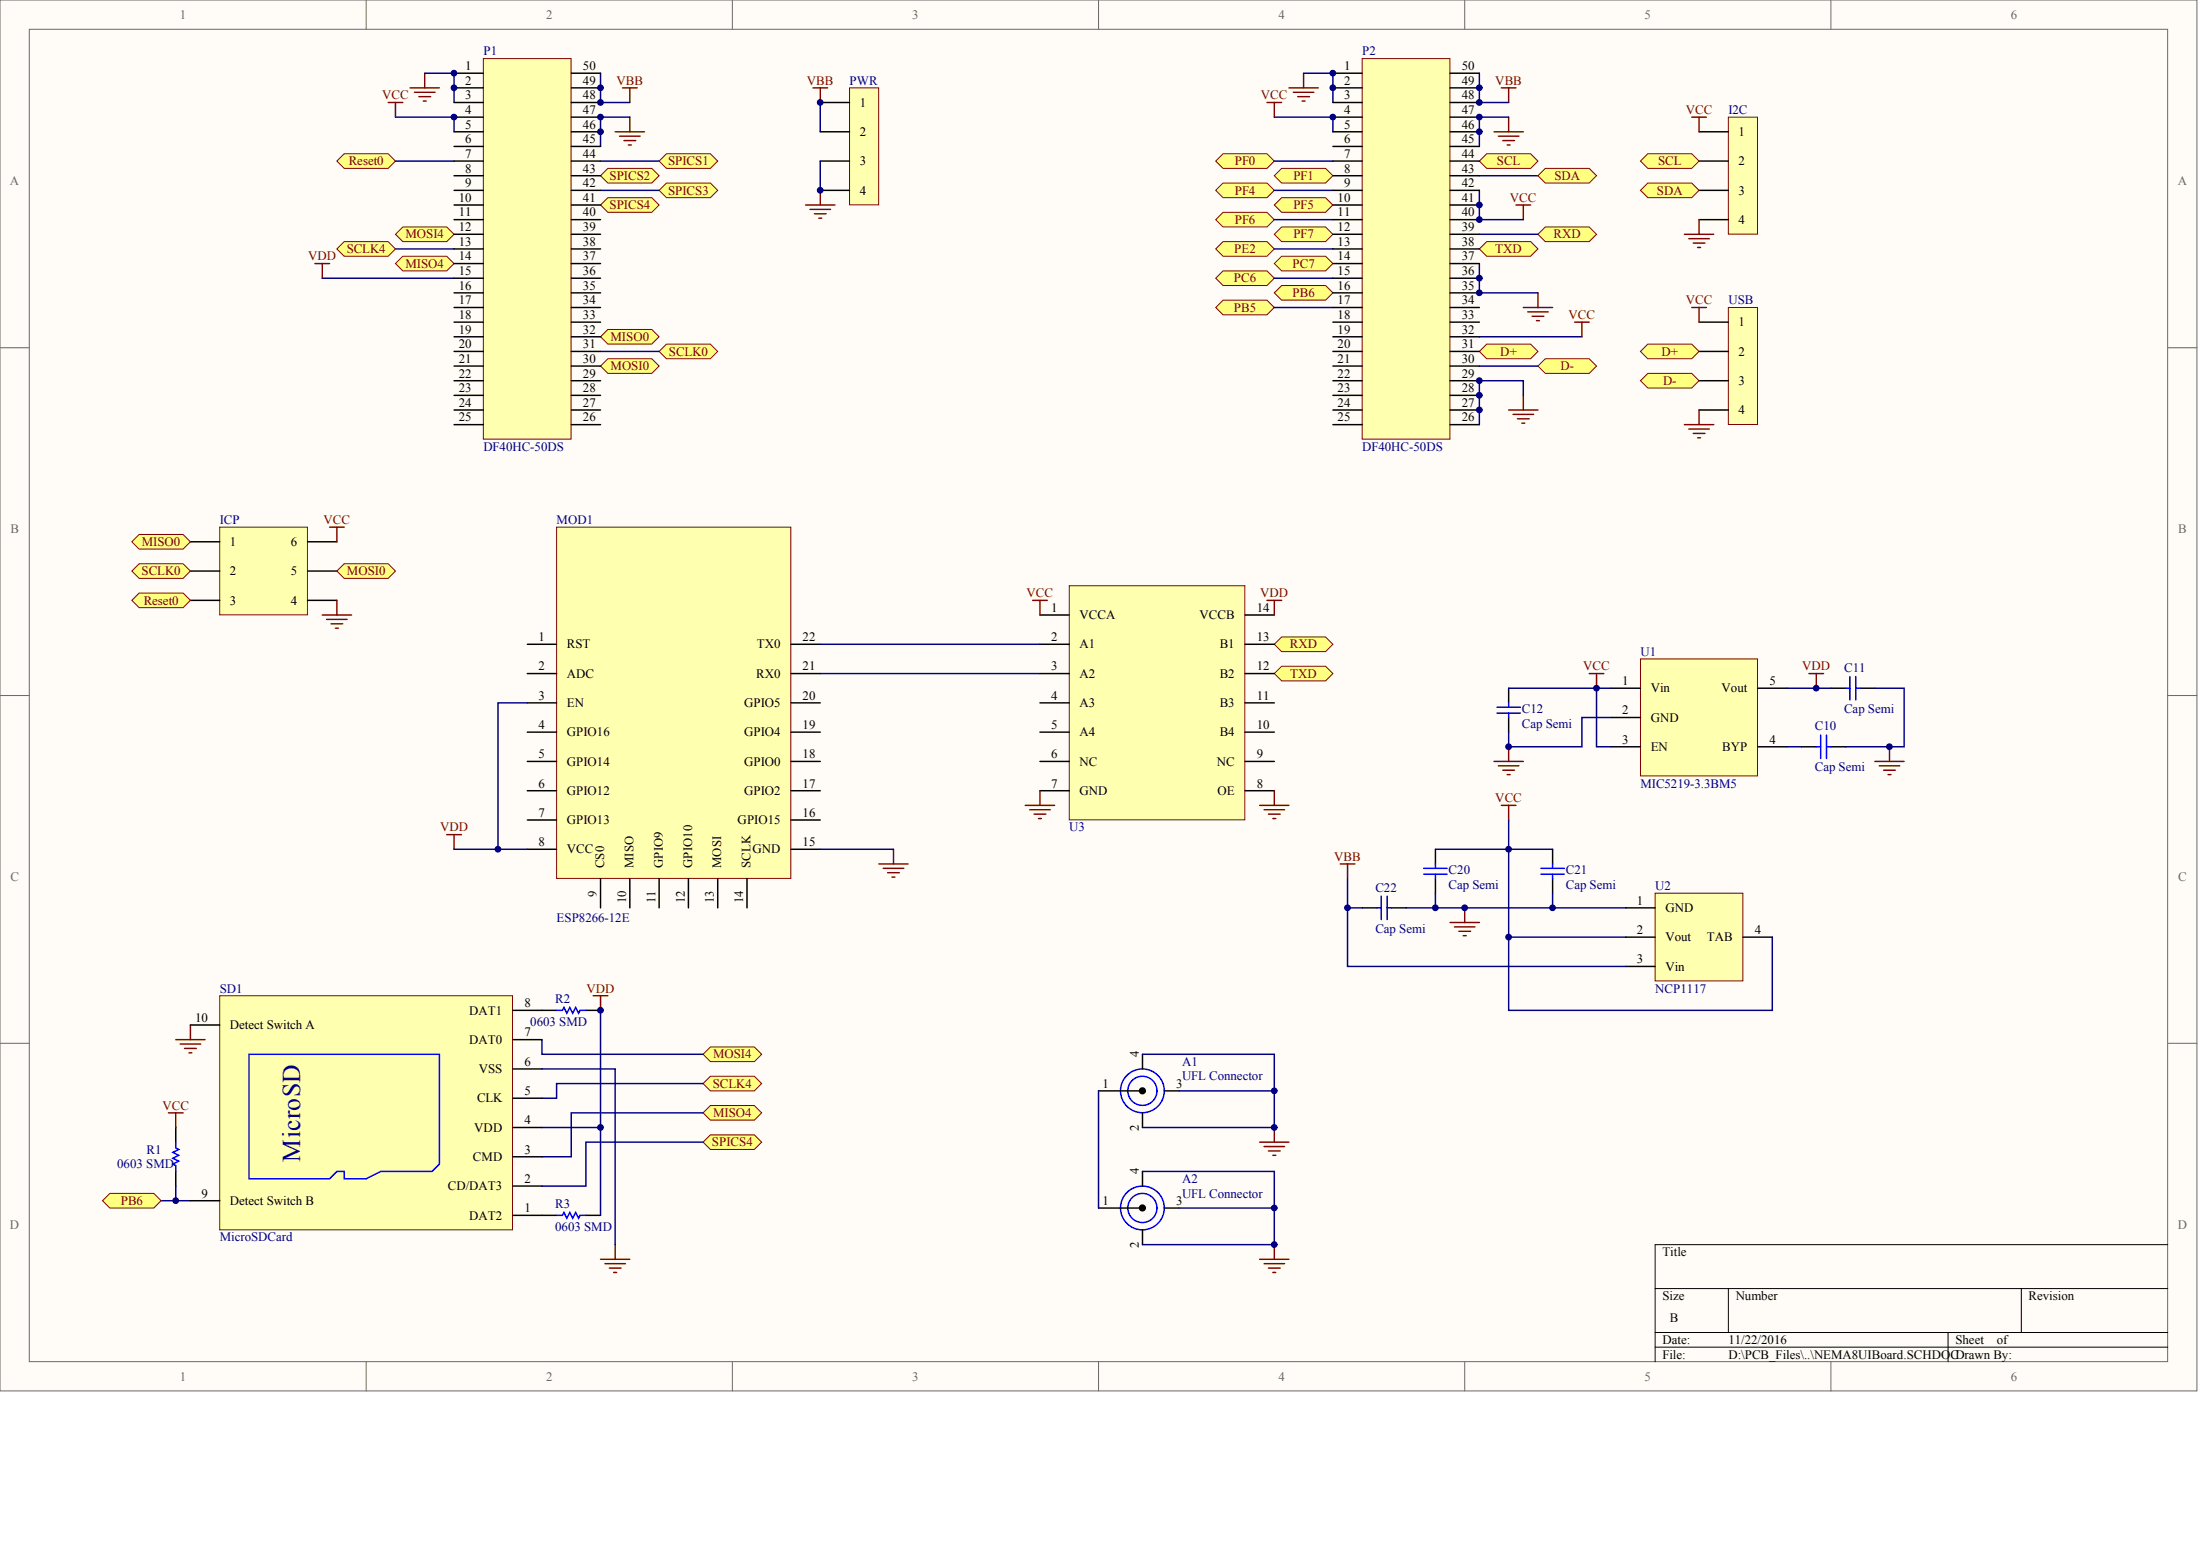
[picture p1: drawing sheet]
<svg xmlns="http://www.w3.org/2000/svg" width="840mm" height="594mm" viewBox="0 0 840 594" stroke-linecap="round" stroke-linejoin="round" font-family="sans-serif">
<g fill="#fffcf8" stroke="#696969" stroke-width=".38">
<path d="M0 0h838.4v530.7h-838.4z"/>
<path d="M11.2 11.2h816.1v508.3h-816.1z"/>
</g>
<g fill="none" stroke="#696969" stroke-width=".38">
<path d="M139.7 0v11.2M279.5 0v11.2M419.2 0v11.2M559 0v11.2M698.7 0v11.2M0 132.7h11.2M827.3 132.7h11.2M0 265.4h11.2M827.3 265.4h11.2M0 398.1h11.2M827.3 398.1h11.2M139.7 519.6v11.2"/>
<path d="M279.5 519.6v11.2M419.2 519.6v11.2M559 519.6v11.2M698.7 519.6v11.2"/>
</g>
<path d="M827.3 474.9h-195.6v44.7M631.7 491.7h195.6M659.6 491.7v16.7M771.4 491.7v16.7M631.7 508.4h195.6M631.7 514h195.6M743.5 508.4v11.2" fill="none" stroke="#000" stroke-width=".38"/>
<path d="M212.4 201.1h89.4v134.1h-89.4z" fill="#ffffb0" stroke="#800000" stroke-width=".38"/>
<g fill="none" stroke="#000" stroke-width=".56">
<path d="M201.2 245.8h11.2M201.2 257h11.2M301.9 245.8h11.1M301.9 257h11.1M201.2 268.2h11.2M201.2 279.4h11.2M301.9 268.2h11.1M301.9 279.4h11.1M201.2 290.5h11.2M301.9 290.5h11.1M201.2 301.7h11.2M201.2 312.9h11.2"/>
<path d="M301.9 301.7h11.1M301.9 312.9h11.1M201.2 324h11.2M229.2 335.2v11.2M240.4 335.2v11.2M251.5 335.2v11.2M262.7 335.2v11.2M273.9 335.2v11.2M285.1 335.2v11.2M301.9 324h11.1"/>
</g>
<path d="M626.1 251.4h44.6v44.7h-44.6z" fill="#ffffb0" stroke="#800000" stroke-width=".38"/>
<g fill="none" stroke="#000" stroke-width=".56">
<path d="M575.8 262.6v5.6M575.8 273.8v5.6M614.9 262.6h11.2M614.9 273.8h11.2M670.8 262.6h11.2M698.7 262.6h5.6M709.9 262.6h5.6M614.9 284.9h11.2M670.8 284.9h11.2M687.6 284.9h5.6M698.7 284.9h5.6M206.8 385.5h5.6"/>
<path d="M223.6 385.5h5.6M67.1 430.2v5.6M67.1 447v5.6M206.8 463.7h5.6M223.6 463.7h5.6"/>
</g>
<g fill="none" stroke="#800000" stroke-width=".56">
<path d="M690.4 257h5.6M693.2 257v5.6M570.2 290.5h11.2M571.9 292.2h7.8M573.5 293.9h4.5M575.2 295.6h1.1M575.8 284.9v5.6M715.5 290.5h11.2M717.2 292.2h7.8M718.9 293.9h4.4M720.5 295.6h1.2M721.1 284.9v5.6"/>
<path d="M226.4 379.9h5.6M229.2 379.9v5.6M67.1 396.7h11.2M68.8 398.4h7.8M72.7 391.1v5.6M70.4 400h4.5M72.1 401.7h1.1M64.3 424.6h5.6M67.1 424.6v5.6M234.8 474.9v5.6M229.2 480.5h11.2M230.9 482.2h7.8"/>
<path d="M232.5 483.8h4.5M234.2 485.5h1.1"/>
</g>
<g fill="none" stroke="#00f" stroke-width=".56">
<path d="M706 258.1v9M708.2 258.1v9M571.3 269.9h8.9M571.3 272.1h8.9M575.8 268.2v1.7M575.8 272.1v1.7M704.3 262.6h1.7M708.2 262.6h1.7M693.2 284.9h1.6M694.8 280.5v8.9M697.1 280.5v8.9M697.1 284.9h1.6"/>
<path d="M212.4 385.5h2.3l.5-1.1 1.1 2.2 1.1-2.2 1.2 2.2 1.1-2.2 1.1 2.2 .6-1.1h2.2M67.1 435.8v2.2l1.1 .6-2.2 1.1 2.2 1.1-2.2 1.1 2.2 1.2-2.2 1.1 1.1 .5v2.3M212.4 463.7h2.3l.5-1.1 1.1 2.2 1.1-2.2 1.2 2.2 1.1-2.2 1.1 2.2 .6-1.1h2.2"/>
</g>
<g fill="none" stroke="#000080" stroke-width=".56">
<path d="M575.8 262.6h39.1M609.3 262.6v22.3h5.6M614.9 273.8h-11.2v11.1h-27.9v-5.5M682 262.6h16.7M715.5 262.6h11.2v22.3h-22.4M682 284.9h5.6M206.8 396.7v5.6h61.5M229.2 385.5v44.7M268.3 413.4h-55.9v5.6h-5.6M206.8 430.2h22.4v33.5M268.3 424.6h-50.3v16.8h-11.2M268.3 435.8h-44.7v16.8h-16.8"/>
<path d="M61.5 458.1h5.6M67.1 452.6v5.5h5.6"/>
</g>
<g fill="#ffff80" stroke="#800000" stroke-width=".38">
<path d="M268.3 402.3l2.8-2.8h16.8l2.8 2.8-2.8 2.8h-16.8z" fill-rule="evenodd"/>
<path d="M268.3 413.4l2.8-2.8h16.8l2.8 2.8-2.8 2.8h-16.8z" fill-rule="evenodd"/>
<path d="M268.3 424.6l2.8-2.8h16.8l2.8 2.8-2.8 2.8h-16.8z" fill-rule="evenodd"/>
</g>
<path d="M206.8 407.9h28v67" fill="none" stroke="#000080" stroke-width=".56"/>
<path d="M83.8 379.9h111.8v89.4h-111.8z" fill="#ffffb0" stroke="#800000" stroke-width=".38"/>
<g fill="none" stroke="#00f" stroke-width=".56">
<path d="M95 402.3h72.7v41.9l-2.8 2.8h-19.6l-5.6 2.8h-8.3v-2.8h-2.8l-2.8 2.8h-30.8z"/>
<circle cx="436" cy="416.2" r="5.6"/>
<circle cx="436" cy="416.2" r="8.4"/>
<circle cx="436" cy="460.9" r="5.6"/>
<circle cx="436" cy="460.9" r="8.4"/>
</g>
<g fill="none" stroke="#000" stroke-width=".56">
<path d="M72.7 391.1h11.1M195.6 396.7h11.2M195.6 385.5h11.2M195.6 419h11.2M195.6 407.9h11.2M419.2 416.2h16.8M436 402.3v5.6M444.4 416.2h5.6M195.6 430.2h11.2M436 424.6v5.6M72.7 458.1h11.1M195.6 452.6h11.2"/>
<path d="M195.6 441.4h11.2M436 447v5.6M195.6 463.7h11.2M419.2 460.9h16.8M436 469.3v5.6M444.4 460.9h5.6"/>
</g>
<path d="M606.5 257h5.6M609.3 257v5.6" fill="none" stroke="#800000" stroke-width=".56"/>
<g fill="#000" stroke="#000" stroke-width=".56">
<circle cx="436" cy="416.2" r="1.09"/>
<circle cx="436" cy="460.9" r="1.09"/>
</g>
<path d="M631.7 340.8h33.4v33.5h-33.4z" fill="#ffffb0" stroke="#800000" stroke-width=".38"/>
<path d="M547.8 324v5.6M547.8 335.2v5.6M592.5 324v5.6M592.5 335.2v5.6M519.9 346.4h5.6M531 346.4h5.6M620.5 346.4h11.2M620.5 357.6h11.2M665.2 357.6h11.2M620.5 368.7h11.2" fill="none" stroke="#000" stroke-width=".56"/>
<g fill="none" stroke="#800000" stroke-width=".56">
<path d="M148.1 39.1h5.6M150.9 39.1v5.6M156.5 33.5h11.2M158.2 35.2h7.8M159.9 36.9h4.4M161.5 38.6h1.2M162.1 27.9v5.6M573 307.3h5.6M575.8 307.3v5.6M511.5 329.6h5.6M514.3 329.6v5.6M553.4 352h11.2"/>
<path d="M555.1 353.7h7.8M556.8 355.3h4.4M558.4 357h1.2M559 346.4v5.6M480.7 435.8h11.2M482.4 437.5h7.8M484.1 439.1h4.5M486.3 430.2v5.6M485.8 440.8h1.1M486.3 474.9v5.6M480.7 480.5h11.2M482.4 482.2h7.8"/>
<path d="M484.1 483.8h4.5M485.8 485.5h1.1"/>
</g>
<g fill="none" stroke="#000080" stroke-width=".56">
<path d="M162.1 27.9h11.2v11.2M150.9 44.7h22.4v5.6M575.8 312.9v44.7h44.7M514.3 335.2v33.5h106.2M547.8 324h44.7M514.3 346.4h5.6M536.6 346.4h83.9M547.8 340.8v5.6M575.8 357.6v27.9h100.6v-27.9M592.5 340.8v5.6M419.2 416.2v44.7M436 402.3h50.3v13.9"/>
<path d="M450 416.2h36.3v14h-50.3M436 447h50.3v13.9M450 460.9h36.3v14h-50.3"/>
</g>
<path d="M543.3 331.3h9M543.3 333.5h9M547.8 329.6v1.7M547.8 333.5v1.7M588.1 331.3h8.9M588.1 333.5h8.9M592.5 329.6v1.7M592.5 333.5v1.7M525.5 346.4h1.6M527.1 341.9v9M529.4 341.9v9M529.4 346.4h1.6" fill="none" stroke="#00f" stroke-width=".56"/>
<path d="M128.6 61.5l2.8-2.8h16.7l2.8 2.8-2.8 2.8h-16.7z" fill-rule="evenodd" fill="#ffff80" stroke="#800000" stroke-width=".38"/>
<path d="M150.9 61.5h22.4M150.9 95h22.4" fill="none" stroke="#000080" stroke-width=".56"/>
<g fill="#ffff80" stroke="#800000" stroke-width=".38">
<path d="M150.9 89.4l2.8-2.8h16.8l2.8 2.8-2.8 2.8h-16.8z" fill-rule="evenodd"/>
<path d="M128.6 95l2.8-2.8h16.7l2.8 2.8-2.8 2.8h-16.7z" fill-rule="evenodd"/>
<path d="M150.9 100.6l2.8-2.8h16.8l2.8 2.8-2.8 2.8h-16.8z" fill-rule="evenodd"/>
</g>
<path d="M237.6 33.5h5.6M240.4 33.5v5.6M234.8 50.3h11.2M236.5 52h7.8M238.1 53.6h4.5M239.8 55.3h1.1M240.4 44.7v5.6M120.2 100.6h5.6M123 100.6v5.6" fill="none" stroke="#800000" stroke-width=".56"/>
<path d="M229.2 27.9v11.2h11.2M240.4 44.7h-11.2v11.2M229.2 61.5h22.3M229.2 72.6h22.3M123 106.2h50.3M229.2 134.1h22.3" fill="none" stroke="#000080" stroke-width=".56"/>
<g fill="#ffff80" stroke="#800000" stroke-width=".38">
<path d="M229.2 139.7l2.8-2.8h16.8l2.7 2.8-2.7 2.8h-16.8z" fill-rule="evenodd"/>
<path d="M229.2 128.5l2.8-2.8h16.8l2.7 2.8-2.7 2.8h-16.8z" fill-rule="evenodd"/>
<path d="M251.5 134.1l2.8-2.8h16.8l2.8 2.8-2.8 2.8h-16.8z" fill-rule="evenodd"/>
<path d="M251.5 61.5l2.8-2.8h16.8l2.8 2.8-2.8 2.8h-16.8z" fill-rule="evenodd"/>
<path d="M229.2 67l2.8-2.7h16.8l2.7 2.7-2.7 2.8h-16.8z" fill-rule="evenodd"/>
<path d="M251.5 72.6l2.8-2.8h16.8l2.8 2.8-2.8 2.8h-16.8z" fill-rule="evenodd"/>
<path d="M229.2 78.2l2.8-2.8h16.8l2.7 2.8-2.7 2.8h-16.8z" fill-rule="evenodd"/>
</g>
<path d="M483.5 39.1h5.6M486.3 39.1v5.6M491.9 33.5h11.2M493.6 35.2h7.8M495.3 36.9h4.4M496.9 38.6h1.2M497.5 27.9v5.6" fill="none" stroke="#800000" stroke-width=".56"/>
<path d="M497.5 27.9h11.2v11.2M486.3 44.7h22.4v5.6" fill="none" stroke="#000080" stroke-width=".56"/>
<g fill="#ffff80" stroke="#800000" stroke-width=".38">
<path d="M464 95l2.8-2.8h16.7l2.8 2.8-2.8 2.8h-16.7z" fill-rule="evenodd"/>
<path d="M464 61.5l2.8-2.8h16.7l2.8 2.8-2.8 2.8h-16.7z" fill-rule="evenodd"/>
<path d="M486.3 67l2.8-2.7h16.8l2.8 2.7-2.8 2.8h-16.8z" fill-rule="evenodd"/>
<path d="M464 72.6l2.8-2.8h16.7l2.8 2.8-2.8 2.8h-16.7z" fill-rule="evenodd"/>
<path d="M486.3 78.2l2.8-2.8h16.8l2.8 2.8-2.8 2.8h-16.8z" fill-rule="evenodd"/>
<path d="M464 83.8l2.8-2.8h16.7l2.8 2.8-2.8 2.8h-16.7z" fill-rule="evenodd"/>
<path d="M486.3 89.4l2.8-2.8h16.8l2.8 2.8-2.8 2.8h-16.8z" fill-rule="evenodd"/>
<path d="M486.3 100.6l2.8-2.8h16.8l2.8 2.8-2.8 2.8h-16.8z" fill-rule="evenodd"/>
<path d="M464 106.2l2.8-2.8h16.7l2.8 2.8-2.8 2.7h-16.7z" fill-rule="evenodd"/>
</g>
<path d="M486.3 61.5h22.4M486.3 72.6h22.4M486.3 83.8h22.4M486.3 95h22.4M486.3 106.2h22.4" fill="none" stroke="#000080" stroke-width=".56"/>
<g fill="#ffff80" stroke="#800000" stroke-width=".38">
<path d="M464 117.3l2.8-2.8h16.7l2.8 2.8-2.8 2.8h-16.7z" fill-rule="evenodd"/>
<path d="M486.3 111.7l2.8-2.8h16.8l2.8 2.8-2.8 2.8h-16.8z" fill-rule="evenodd"/>
</g>
<path d="M564.6 27.9v11.2h11.2M575.8 44.7h-11.2v11.2M486.3 117.3h22.4" fill="none" stroke="#000080" stroke-width=".56"/>
<path d="M573 33.5h5.6M575.8 33.5v5.6M570.2 50.3h11.2M571.9 52h7.8M573.5 53.6h4.5M575.2 55.3h1.1M575.8 44.7v5.6M575.8 156.4h11.1M577.4 158.1h7.9M579.1 159.8h4.5M581.4 150.9v5.5M580.8 161.5h1.1" fill="none" stroke="#800000" stroke-width=".56"/>
<g fill="#ffff80" stroke="#800000" stroke-width=".38">
<path d="M564.6 95l2.8-2.8h16.8l2.7 2.8-2.7 2.8h-16.8z" fill-rule="evenodd"/>
<path d="M586.9 89.4l2.8-2.8h16.8l2.8 2.8-2.8 2.8h-16.8z" fill-rule="evenodd"/>
</g>
<path d="M564.6 67h22.3" fill="none" stroke="#000080" stroke-width=".56"/>
<g fill="#ffff80" stroke="#800000" stroke-width=".38">
<path d="M564.6 61.5l2.8-2.8h16.8l2.7 2.8-2.7 2.8h-16.8z" fill-rule="evenodd"/>
<path d="M586.9 67l2.8-2.7h16.8l2.8 2.7-2.8 2.8h-16.8z" fill-rule="evenodd"/>
</g>
<path d="M564.6 89.4h22.3" fill="none" stroke="#000080" stroke-width=".56"/>
<g fill="#ffff80" stroke="#800000" stroke-width=".38">
<path d="M564.6 134.1l2.8-2.8h16.8l2.7 2.8-2.7 2.8h-16.8z" fill-rule="evenodd"/>
<path d="M586.9 139.7l2.8-2.8h16.8l2.8 2.8-2.8 2.8h-16.8z" fill-rule="evenodd"/>
</g>
<path d="M578.6 78.2h5.6M581.4 78.2v5.6M581.4 117.3h11.1M583 119h7.9M586.9 111.7v5.6M584.7 120.7h4.5M586.4 122.4h1.1M600.9 122.9h5.6M603.7 122.9v5.6" fill="none" stroke="#800000" stroke-width=".56"/>
<path d="M564.6 72.6v11.2h16.8M564.6 100.6v11.1h22.3M564.6 139.7h22.3M564.6 128.5h39.1" fill="none" stroke="#000080" stroke-width=".56"/>
<g fill="#ffff80" stroke="#800000" stroke-width=".38">
<path d="M486.3 245.8l2.8-2.8h16.8l2.8 2.8-2.8 2.8h-16.8z" fill-rule="evenodd"/>
<path d="M486.3 257l2.8-2.8h16.8l2.8 2.8-2.8 2.8h-16.8z" fill-rule="evenodd"/>
</g>
<path d="M170.5 318.5h5.6M173.3 318.5v5.5M335.4 329.6h11.2M337.1 331.3h7.8M338.8 333h4.4M340.4 334.7h1.1M341 324v5.6" fill="none" stroke="#800000" stroke-width=".56"/>
<path d="M201.2 268.2h-11.1v55.8M173.3 324h27.9M313 324h28" fill="none" stroke="#000080" stroke-width=".56"/>
<path d="M184.5 22.3h33.5v145.3h-33.5z" fill="#ffffb0" stroke="#800000" stroke-width=".38"/>
<g fill="none" stroke="#000" stroke-width=".56">
<path d="M173.3 27.9h11.2M173.3 33.5h11.2M173.3 39.1h11.2M218 27.9h11.2M218 33.5h11.2M218 39.1h11.2M173.3 44.7h11.2M173.3 50.3h11.2M173.3 55.9h11.2M218 44.7h11.2M218 50.3h11.2M218 55.9h11.2"/>
<path d="M173.3 61.5h11.2M173.3 67h11.2M173.3 72.6h11.2M173.3 78.2h11.2M218 61.5h11.2M218 67h11.2M218 72.6h11.2M218 78.2h11.2M173.3 83.8h11.2M173.3 89.4h11.2M173.3 95h11.2M218 83.8h11.2"/>
<path d="M218 89.4h11.2M218 95h11.2M173.3 100.6h11.2M173.3 106.2h11.2M173.3 111.7h11.2M173.3 117.3h11.2M218 100.6h11.2M218 106.2h11.2M218 111.7h11.2M218 117.3h11.2M173.3 122.9h11.2M173.3 128.5h11.2"/>
<path d="M173.3 134.1h11.2M173.3 139.7h11.2M218 122.9h11.2M218 128.5h11.2M218 134.1h11.2M218 139.7h11.2M173.3 145.3h11.2M173.3 150.9h11.2M173.3 156.4h11.2M218 145.3h11.2M218 150.9h11.2M218 156.4h11.2"/>
<path d="M173.3 162h11.2M218 162h11.2"/>
</g>
<path d="M519.9 22.3h33.5v145.3h-33.5z" fill="#ffffb0" stroke="#800000" stroke-width=".38"/>
<g fill="none" stroke="#000" stroke-width=".56">
<path d="M508.7 27.9h11.2M508.7 33.5h11.2M508.7 39.1h11.2M553.4 27.9h11.2M553.4 33.5h11.2M553.4 39.1h11.2M508.7 44.7h11.2M508.7 50.3h11.2M508.7 55.9h11.2M553.4 44.7h11.2M553.4 50.3h11.2M553.4 55.9h11.2"/>
<path d="M508.7 61.5h11.2M508.7 67h11.2M508.7 72.6h11.2M508.7 78.2h11.2M553.4 61.5h11.2M553.4 67h11.2M553.4 72.6h11.2M553.4 78.2h11.2M508.7 83.8h11.2M508.7 89.4h11.2M508.7 95h11.2M553.4 83.8h11.2"/>
<path d="M553.4 89.4h11.2M553.4 95h11.2M508.7 100.6h11.2M508.7 106.2h11.2M508.7 111.7h11.2M508.7 117.3h11.2M553.4 100.6h11.2M553.4 106.2h11.2M553.4 111.7h11.2M553.4 117.3h11.2M508.7 122.9h11.2M508.7 128.5h11.2"/>
<path d="M508.7 134.1h11.2M508.7 139.7h11.2M553.4 122.9h11.2M553.4 128.5h11.2M553.4 134.1h11.2M553.4 139.7h11.2M508.7 145.3h11.2M508.7 150.9h11.2M508.7 156.4h11.2M553.4 145.3h11.2M553.4 150.9h11.2M553.4 156.4h11.2"/>
<path d="M508.7 162h11.2M553.4 162h11.2"/>
</g>
<g fill="#ffff80" stroke="#800000" stroke-width=".38">
<path d="M268.3 435.8l2.8-2.8h16.8l2.8 2.8-2.8 2.8h-16.8z" fill-rule="evenodd"/>
<path d="M39.1 458.1l2.8-2.8h16.8l2.8 2.8-2.8 2.8h-16.8z" fill-rule="evenodd"/>
</g>
<path d="M324.2 33.5h11.1v44.7h-11.1z" fill="#ffffb0" stroke="#800000" stroke-width=".38"/>
<path d="M313 39.1h11.2M313 50.3h11.2M313 61.5h11.2M313 72.6h11.2" fill="none" stroke="#000" stroke-width=".56"/>
<path d="M659.6 117.3h11.1v44.7h-11.1z" fill="#ffffb0" stroke="#800000" stroke-width=".38"/>
<path d="M648.4 122.9h11.2M648.4 134.1h11.2M648.4 145.3h11.2M648.4 156.4h11.2" fill="none" stroke="#000" stroke-width=".56"/>
<path d="M659.6 44.7h11.1v44.6h-11.1z" fill="#ffffb0" stroke="#800000" stroke-width=".38"/>
<path d="M648.4 50.3h11.2M648.4 61.5h11.2M648.4 72.6h11.2M648.4 83.8h11.2" fill="none" stroke="#000" stroke-width=".56"/>
<g fill="none" stroke="#800000" stroke-width=".56">
<path d="M310.2 33.5h5.6M313 33.5v5.6M307.4 78.2h11.2M309.1 79.9h7.9M313 72.6v5.6M310.8 81.6h4.5M312.5 83.2h1.1M645.6 117.3h5.6M648.4 117.3v5.6M648.4 156.4v5.6M642.8 162h11.2M644.5 163.7h7.8"/>
<path d="M646.2 165.4h4.5M647.9 167.1h1.1"/>
</g>
<path d="M313 39.1v11.2M313 61.5v11.1" fill="none" stroke="#000080" stroke-width=".56"/>
<g fill="#ffff80" stroke="#800000" stroke-width=".38">
<path d="M626.1 134.1l2.8-2.8h16.7l2.8 2.8-2.8 2.8h-16.7z" fill-rule="evenodd"/>
<path d="M626.1 145.3l2.8-2.8h16.7l2.8 2.8-2.8 2.8h-16.7z" fill-rule="evenodd"/>
<path d="M626.1 61.5l2.8-2.8h16.7l2.8 2.8-2.8 2.8h-16.7z" fill-rule="evenodd"/>
<path d="M626.1 72.6l2.8-2.8h16.7l2.8 2.8-2.8 2.8h-16.7z" fill-rule="evenodd"/>
</g>
<path d="M645.6 44.7h5.6M648.4 44.7v5.6M642.8 89.4h11.2M644.5 91.1h7.8M646.2 92.7h4.5M647.9 94.4h1.1M648.4 83.8v5.6" fill="none" stroke="#800000" stroke-width=".56"/>
<path d="M83.8 201.1h33.5v33.5h-33.5z" fill="#ffffb0" stroke="#800000" stroke-width=".38"/>
<path d="M72.7 206.7h11.1M72.7 217.9h11.1M117.4 206.7h11.2M117.4 217.9h11.2M72.7 229.1h11.1M117.4 229.1h11.2" fill="none" stroke="#000" stroke-width=".56"/>
<g fill="#ffff80" stroke="#800000" stroke-width=".38">
<path d="M50.3 229.1l2.8-2.8h16.8l2.8 2.8-2.8 2.8h-16.8z" fill-rule="evenodd"/>
<path d="M128.6 217.9l2.8-2.8h16.7l2.8 2.8-2.8 2.8h-16.7z" fill-rule="evenodd"/>
<path d="M50.3 206.7l2.8-2.8h16.8l2.8 2.8-2.8 2.8h-16.8z" fill-rule="evenodd"/>
<path d="M50.3 217.9l2.8-2.8h16.8l2.8 2.8-2.8 2.8h-16.8z" fill-rule="evenodd"/>
</g>
<path d="M125.8 201.1h5.6M128.6 201.1v5.6M123 234.7h11.2M124.7 236.3h7.8M126.3 238h4.5M128 239.7h1.1M128.6 229.1v5.6" fill="none" stroke="#800000" stroke-width=".56"/>
<path d="M581.4 150.9v-5.6h-16.8v16.7" fill="none" stroke="#000080" stroke-width=".56"/>
<path d="M408.1 223.5h67v89.3h-67z" fill="#ffffb0" stroke="#800000" stroke-width=".38"/>
<g fill="none" stroke="#000" stroke-width=".56">
<path d="M396.9 234.7h11.2M475.1 234.7h11.2M396.9 245.8h11.2M396.9 257h11.2M475.1 245.8h11.2M475.1 257h11.2M396.9 268.2h11.2M396.9 279.4h11.2M475.1 268.2h11.2M475.1 279.4h11.2M396.9 290.5h11.2M475.1 290.5h11.2"/>
<path d="M396.9 301.7h11.2M475.1 301.7h11.2"/>
</g>
<path d="M313 245.8h83.9M313 257h83.9" fill="none" stroke="#000080" stroke-width=".56"/>
<g fill="none" stroke="#800000" stroke-width=".56">
<path d="M394.1 229.1h5.6M396.9 229.1v5.6M483.5 229.1h5.6M486.3 229.1v5.6M391.3 307.3h11.2M393 309h7.8M394.7 310.6h4.4M396.3 312.3h1.1M396.9 301.7v5.6M480.7 307.3h11.2M482.4 309h7.8M484.1 310.6h4.5"/>
<path d="M485.8 312.3h1.1M486.3 301.7v5.6"/>
</g>
<g fill="#000080" stroke="#000080" stroke-width=".38">
<circle cx="67.1" cy="458.1" r="1.09"/>
<circle cx="173.3" cy="44.7" r="1.09"/>
<circle cx="173.3" cy="33.5" r="1.09"/>
<circle cx="173.3" cy="27.9" r="1.09"/>
<circle cx="190" cy="324" r="1.09"/>
<circle cx="229.2" cy="430.2" r="1.09"/>
<circle cx="229.2" cy="385.5" r="1.09"/>
<circle cx="229.2" cy="50.3" r="1.09"/>
<circle cx="229.2" cy="44.7" r="1.09"/>
<circle cx="229.2" cy="39.1" r="1.09"/>
<circle cx="229.2" cy="33.5" r="1.09"/>
<circle cx="313" cy="72.6" r="1.09"/>
<circle cx="313" cy="39.1" r="1.09"/>
<circle cx="486.3" cy="474.9" r="1.09"/>
<circle cx="486.3" cy="460.9" r="1.09"/>
<circle cx="486.3" cy="430.2" r="1.09"/>
<circle cx="486.3" cy="416.2" r="1.09"/>
<circle cx="508.7" cy="44.7" r="1.09"/>
<circle cx="508.7" cy="33.5" r="1.09"/>
<circle cx="508.7" cy="27.9" r="1.09"/>
<circle cx="514.2" cy="346.4" r="1.09"/>
<circle cx="547.8" cy="346.4" r="1.09"/>
<circle cx="559" cy="346.4" r="1.09"/>
<circle cx="564.6" cy="156.4" r="1.09"/>
<circle cx="564.6" cy="150.8" r="1.09"/>
<circle cx="564.6" cy="145.2" r="1.09"/>
<circle cx="564.6" cy="111.7" r="1.09"/>
<circle cx="564.6" cy="106.1" r="1.09"/>
<circle cx="564.6" cy="83.8" r="1.09"/>
<circle cx="564.6" cy="78.2" r="1.09"/>
<circle cx="564.6" cy="50.3" r="1.09"/>
<circle cx="564.6" cy="44.7" r="1.09"/>
<circle cx="564.6" cy="39.1" r="1.09"/>
<circle cx="564.6" cy="33.5" r="1.09"/>
<circle cx="575.7" cy="357.5" r="1.09"/>
<circle cx="575.7" cy="324" r="1.09"/>
<circle cx="575.7" cy="284.9" r="1.09"/>
<circle cx="592.5" cy="346.4" r="1.09"/>
<circle cx="609.3" cy="262.6" r="1.09"/>
<circle cx="693.1" cy="262.6" r="1.09"/>
<circle cx="721.1" cy="284.9" r="1.09"/>
</g>
<text font-size="9.8" fill="#000080" x="114.6" y="443.4" transform="rotate(-90 114.6 443.4)">MicroSD</text>
<g font-size="4.9" fill="#696969">
<text x="68.6" y="7.2">1</text>
<text x="208.4" y="7.2">2</text>
<text x="348.1" y="7.2">3</text>
<text x="487.9" y="7.2">4</text>
<text x="627.6" y="7.2">5</text>
<text x="767.4" y="7.2">6</text>
<text x="3.8" y="70.7">A</text>
<text x="831.1" y="70.7">A</text>
<text x="4" y="203.4">B</text>
<text x="831.3" y="203.4">B</text>
<text x="4" y="336.1">C</text>
<text x="831.3" y="336.1">C</text>
<text x="3.8" y="468.8">D</text>
<text x="831.1" y="468.8">D</text>
<text x="68.6" y="526.8">1</text>
<text x="208.4" y="526.8">2</text>
<text x="348.1" y="526.8">3</text>
<text x="487.9" y="526.8">4</text>
<text x="627.6" y="526.8">5</text>
<text x="767.4" y="526.8">6</text>
</g>
<g font-size="4.9" fill="#000080">
<text x="184.5" y="21.1">P1</text>
<text x="519.9" y="21.1">P2</text>
<text x="324.2" y="32.3">PWR</text>
<text x="659.6" y="43.5">I2C</text>
<text x="659.6" y="116.1">USB</text>
<text x="184.5" y="172">DF40HC-50DS</text>
<text x="519.9" y="172">DF40HC-50DS</text>
<text x="83.8" y="199.9">ICP</text>
<text x="212.4" y="199.9">MOD1</text>
<text x="626.1" y="250.2">U1</text>
<text x="703.8" y="256.4">C11</text>
<text x="580.8" y="272">C12</text>
<text x="703.8" y="272">Cap Semi</text>
<text x="580.8" y="277.6">Cap Semi</text>
<text x="692.6" y="278.7">C10</text>
<text x="692.6" y="294.3">Cap Semi</text>
<text x="626.1" y="300.5">MIC5219-3.3BM5</text>
<text x="408.1" y="317.3">U3</text>
<text x="552.8" y="333.5">C20</text>
<text x="597.6" y="333.5">C21</text>
<text x="524.9" y="340.2">C22</text>
<text x="552.8" y="339">Cap Semi</text>
<text x="597.6" y="339">Cap Semi</text>
<text x="631.7" y="339.6">U2</text>
<text x="212.4" y="351.9">ESP8266-12E</text>
<text x="524.9" y="355.8">Cap Semi</text>
<text x="83.8" y="378.7">SD1</text>
<text x="211.9" y="382.6">R2</text>
<text x="631.7" y="378.7">NCP1117</text>
<text x="202.4" y="391.6">0603 SMD</text>
<text x="451.1" y="406.6">A1</text>
<text x="451.1" y="412.2">UFL Connector</text>
<text x="55.9" y="440.2">R1</text>
<text x="44.7" y="445.8">0603 SMD</text>
<text x="451.1" y="451.3">A2</text>
<text x="211.9" y="460.8">R3</text>
<text x="451.1" y="456.9">UFL Connector</text>
<text x="83.8" y="473.7">MicroSDCard</text>
<text x="211.9" y="469.8">0603 SMD</text>
</g>
<g font-size="4.9">
<text x="177.5" y="26.7">1</text>
<text x="222.5" y="26.7">50</text>
<text x="512.9" y="26.7">1</text>
<text x="557.9" y="26.7">50</text>
<text x="177.5" y="32.3">2</text>
<text x="222.5" y="32.3">49</text>
<text x="512.9" y="32.3">2</text>
<text x="557.9" y="32.3">49</text>
<text x="177.5" y="37.9">3</text>
<text x="222.5" y="37.9">48</text>
<text x="328.1" y="40.7">1</text>
<text x="512.9" y="37.9">3</text>
<text x="557.9" y="37.9">48</text>
<text x="177.5" y="43.5">4</text>
<text x="222.5" y="43.5">47</text>
<text x="512.9" y="43.5">4</text>
<text x="557.9" y="43.5">47</text>
<text x="177.5" y="49.1">5</text>
<text x="222.5" y="49.1">46</text>
<text x="328.1" y="51.9">2</text>
<text x="512.9" y="49.1">5</text>
<text x="557.9" y="49.1">46</text>
<text x="663.5" y="51.9">1</text>
<text x="177.5" y="54.7">6</text>
<text x="222.5" y="54.7">45</text>
<text x="512.9" y="54.7">6</text>
<text x="557.9" y="54.7">45</text>
<text x="177.5" y="60.3">7</text>
<text x="177.5" y="65.8">8</text>
<text x="222.5" y="65.8">43</text>
<text x="222.5" y="60.3">44</text>
<text x="328.1" y="63">3</text>
<text x="512.9" y="60.3">7</text>
<text x="512.9" y="65.8">8</text>
<text x="557.9" y="65.8">43</text>
<text x="557.9" y="60.3">44</text>
<text x="663.5" y="63">2</text>
<text x="177.5" y="71.4">9</text>
<text x="222.5" y="71.4">42</text>
<text x="512.9" y="71.4">9</text>
<text x="557.9" y="71.4">42</text>
<text x="175.1" y="77">10</text>
<text x="222.5" y="77">41</text>
<text x="328.1" y="74.2">4</text>
<text x="510.5" y="77">10</text>
<text x="557.9" y="77">41</text>
<text x="663.5" y="74.2">3</text>
<text x="175.1" y="82.6">11</text>
<text x="222.5" y="82.6">40</text>
<text x="510.5" y="82.6">11</text>
<text x="557.9" y="82.6">40</text>
<text x="175.1" y="88.2">12</text>
<text x="222.5" y="88.2">39</text>
<text x="510.5" y="88.2">12</text>
<text x="557.9" y="88.2">39</text>
<text x="663.5" y="85.4">4</text>
<text x="175.1" y="93.8">13</text>
<text x="222.5" y="93.8">38</text>
<text x="510.5" y="93.8">13</text>
<text x="557.9" y="93.8">38</text>
<text x="175.1" y="99.4">14</text>
<text x="222.5" y="99.4">37</text>
<text x="510.5" y="99.4">14</text>
<text x="557.9" y="99.4">37</text>
<text x="175.1" y="104.9">15</text>
<text x="222.5" y="104.9">36</text>
<text x="510.5" y="104.9">15</text>
<text x="557.9" y="104.9">36</text>
<text x="175.1" y="110.5">16</text>
<text x="222.5" y="110.5">35</text>
<text x="510.5" y="110.5">16</text>
<text x="557.9" y="110.5">35</text>
<text x="175.1" y="116.1">17</text>
<text x="222.5" y="116.1">34</text>
<text x="510.5" y="116.1">17</text>
<text x="557.9" y="116.1">34</text>
<text x="175.1" y="121.7">18</text>
<text x="222.5" y="121.7">33</text>
<text x="510.5" y="121.7">18</text>
<text x="557.9" y="121.7">33</text>
<text x="663.5" y="124.5">1</text>
<text x="175.1" y="127.3">19</text>
<text x="222.5" y="127.3">32</text>
<text x="510.5" y="127.3">19</text>
<text x="557.9" y="127.3">32</text>
<text x="175.1" y="132.9">20</text>
<text x="222.5" y="132.9">31</text>
<text x="510.5" y="132.9">20</text>
<text x="557.9" y="132.9">31</text>
<text x="663.5" y="135.7">2</text>
<text x="175.1" y="138.5">21</text>
<text x="222.5" y="138.5">30</text>
<text x="510.5" y="138.5">21</text>
<text x="557.9" y="138.5">30</text>
<text x="175.1" y="144.1">22</text>
<text x="175.1" y="149.6">23</text>
<text x="222.5" y="149.6">28</text>
<text x="222.5" y="144.1">29</text>
<text x="510.5" y="144.1">22</text>
<text x="510.5" y="149.6">23</text>
<text x="557.9" y="149.6">28</text>
<text x="557.9" y="144.1">29</text>
<text x="663.5" y="146.9">3</text>
<text x="175.1" y="155.2">24</text>
<text x="222.5" y="155.2">27</text>
<text x="510.5" y="155.2">24</text>
<text x="557.9" y="155.2">27</text>
<text x="175.1" y="160.8">25</text>
<text x="222.5" y="160.8">26</text>
<text x="510.5" y="160.8">25</text>
<text x="557.9" y="160.8">26</text>
<text x="663.5" y="158">4</text>
<text x="87.8" y="208.3">1</text>
<text x="111" y="208.3">6</text>
<text x="87.8" y="219.5">2</text>
<text x="111" y="219.5">5</text>
<text x="87.8" y="230.7">3</text>
<text x="111" y="230.7">4</text>
<text x="401.1" y="233.5">1</text>
<text x="479.6" y="233.5">14</text>
<text x="412" y="236.2">VCCA</text>
<text x="457.8" y="236.2">VCCB</text>
<text x="205.5" y="244.6">1</text>
<text x="306.3" y="244.6">22</text>
<text x="401.1" y="244.6">2</text>
<text x="479.6" y="244.6">13</text>
<text x="216.3" y="247.4">RST</text>
<text x="288.9" y="247.4">TX0</text>
<text x="412" y="247.4">A1</text>
<text x="465.5" y="247.4">B1</text>
<text x="205.5" y="255.8">2</text>
<text x="306.3" y="255.8">21</text>
<text x="401.1" y="255.8">3</text>
<text x="479.6" y="255.8">12</text>
<text x="216.3" y="258.6">ADC</text>
<text x="288.6" y="258.6">RX0</text>
<text x="412" y="258.6">A2</text>
<text x="465.5" y="258.6">B2</text>
<text x="619.1" y="261.4">1</text>
<text x="675.3" y="261.4">5</text>
<text x="205.5" y="267">3</text>
<text x="216.3" y="269.8">EN</text>
<text x="284" y="269.8">GPIO5</text>
<text x="306.3" y="267">20</text>
<text x="401.1" y="267">4</text>
<text x="412" y="269.8">A3</text>
<text x="465.5" y="269.8">B3</text>
<text x="479.6" y="267">11</text>
<text x="630" y="264.2">Vin</text>
<text x="657" y="264.2">Vout</text>
<text x="619.1" y="272.6">2</text>
<text x="630" y="275.4">GND</text>
<text x="205.5" y="278.1">4</text>
<text x="216.3" y="280.9">GPIO16</text>
<text x="284" y="280.9">GPIO4</text>
<text x="306.3" y="278.1">19</text>
<text x="401.1" y="278.1">5</text>
<text x="412" y="280.9">A4</text>
<text x="465.5" y="280.9">B4</text>
<text x="479.6" y="278.1">10</text>
<text x="619.1" y="283.7">3</text>
<text x="630" y="286.5">EN</text>
<text x="657.2" y="286.5">BYP</text>
<text x="675.3" y="283.7">4</text>
<text x="205.5" y="289.3">5</text>
<text x="216.3" y="292.1">GPIO14</text>
<text x="284" y="292.1">GPIO0</text>
<text x="306.3" y="289.3">18</text>
<text x="401.1" y="289.3">6</text>
<text x="412" y="292.1">NC</text>
<text x="464.4" y="292.1">NC</text>
<text x="479.6" y="289.3">9</text>
<text x="205.5" y="300.5">6</text>
<text x="216.3" y="303.3">GPIO12</text>
<text x="284" y="303.3">GPIO2</text>
<text x="306.3" y="300.5">17</text>
<text x="401.1" y="300.5">7</text>
<text x="412" y="303.3">GND</text>
<text x="464.6" y="303.3">OE</text>
<text x="479.6" y="300.5">8</text>
<text x="205.5" y="311.7">7</text>
<text x="306.3" y="311.7">16</text>
<text x="216.3" y="314.5">GPIO13</text>
<text x="281.5" y="314.5">GPIO15</text>
<text x="205.5" y="322.8">8</text>
<text x="306.3" y="322.8">15</text>
<text x="216.3" y="325.6">VCC</text>
<text x="287.2" y="325.6">GND</text>
<text x="230.6" y="331.3" transform="rotate(-90 230.6 331.3)">CS0</text>
<text x="241.7" y="331.3" transform="rotate(-90 241.7 331.3)">MISO</text>
<text x="252.9" y="331.3" transform="rotate(-90 252.9 331.3)">GPIO9</text>
<text x="264.1" y="331.3" transform="rotate(-90 264.1 331.3)">GPIO10</text>
<text x="275.3" y="331.3" transform="rotate(-90 275.3 331.3)">MOSI</text>
<text x="286.5" y="331.3" transform="rotate(-90 286.5 331.3)">SCLK</text>
<text x="227.8" y="342.2" transform="rotate(-90 227.8 342.2)">9</text>
<text x="238.9" y="344.7" transform="rotate(-90 238.9 344.7)">10</text>
<text x="250.1" y="344.7" transform="rotate(-90 250.1 344.7)">11</text>
<text x="261.3" y="344.7" transform="rotate(-90 261.3 344.7)">12</text>
<text x="272.5" y="344.7" transform="rotate(-90 272.5 344.7)">13</text>
<text x="283.7" y="344.7" transform="rotate(-90 283.7 344.7)">14</text>
<text x="624.7" y="345.2">1</text>
<text x="635.6" y="348">GND</text>
<text x="624.7" y="356.4">2</text>
<text x="635.6" y="359.2">Vout</text>
<text x="651.4" y="359.2">TAB</text>
<text x="669.7" y="356.4">4</text>
<text x="624.7" y="367.5">3</text>
<text x="635.6" y="370.3">Vin</text>
<text x="74.5" y="389.9">10</text>
<text x="179.1" y="387.1">DAT1</text>
<text x="200.1" y="384.3">8</text>
<text x="87.8" y="392.7">Detect Switch A</text>
<text x="200.1" y="395.5">7</text>
<text x="179.1" y="398.3">DAT0</text>
<text x="200.1" y="406.6">6</text>
<text x="434.6" y="403.4" transform="rotate(-90 434.6 403.4)">4</text>
<text x="182.7" y="409.4">VSS</text>
<text x="200.1" y="417.8">5</text>
<text x="420.7" y="415">1</text>
<text x="448.9" y="415">3</text>
<text x="182.1" y="420.6">CLK</text>
<text x="181" y="431.8">VDD</text>
<text x="200.1" y="429">4</text>
<text x="434.6" y="431.6" transform="rotate(-90 434.6 431.6)">2</text>
<text x="180.5" y="443">CMD</text>
<text x="200.1" y="440.2">3</text>
<text x="434.6" y="448.1" transform="rotate(-90 434.6 448.1)">4</text>
<text x="170.9" y="454.1">CD/DAT3</text>
<text x="200.1" y="451.3">2</text>
<text x="76.9" y="456.9">9</text>
<text x="87.8" y="459.7">Detect Switch B</text>
<text x="420.7" y="459.7">1</text>
<text x="448.9" y="459.7">3</text>
<text x="179.1" y="465.3">DAT2</text>
<text x="200.1" y="462.5">1</text>
<text x="434.6" y="476.3" transform="rotate(-90 434.6 476.3)">2</text>
<text x="634.5" y="479.3">Title</text>
<text x="634.5" y="496">Size</text>
<text x="662.4" y="496">Number</text>
<text x="774.2" y="496">Revision</text>
<text x="637.3" y="504.4">B</text>
<text x="634.5" y="512.8">Date:</text>
<text x="659.6" y="512.8">11/22/2016</text>
<text x="746.3" y="512.8">Sheet</text>
<text x="762.1" y="512.8">of</text>
<text x="634.5" y="518.4">File:</text>
<text x="659.6" y="518.4">D:\PCB_Files\..\NEMA8UIBoard.SCHDOCDrawn By:</text>
</g>
<g font-size="4.9" fill="#800000">
<text x="235.3" y="32.3">VBB</text>
<text x="308" y="32.3">VBB</text>
<text x="570.7" y="32.3">VBB</text>
<text x="145.8" y="37.9">VCC</text>
<text x="481.2" y="37.9">VCC</text>
<text x="643.3" y="43.5">VCC</text>
<text x="133.1" y="63">Reset0</text>
<text x="255" y="63">SPICS1</text>
<text x="471.2" y="63">PF0</text>
<text x="571.3" y="63">SCL</text>
<text x="632.8" y="63">SCL</text>
<text x="232.6" y="68.6">SPICS2</text>
<text x="493.6" y="68.6">PF1</text>
<text x="593.2" y="68.6">SDA</text>
<text x="255" y="74.2">SPICS3</text>
<text x="471.2" y="74.2">PF4</text>
<text x="576.3" y="77">VCC</text>
<text x="632.3" y="74.2">SDA</text>
<text x="232.6" y="79.8">SPICS4</text>
<text x="493.6" y="79.8">PF5</text>
<text x="471.2" y="85.4">PF6</text>
<text x="154.8" y="91">MOSI4</text>
<text x="493.6" y="91">PF7</text>
<text x="592.9" y="91">RXD</text>
<text x="117.6" y="99.4">VDD</text>
<text x="132.3" y="96.6">SCLK4</text>
<text x="471" y="96.6">PE2</text>
<text x="570.7" y="96.6">TXD</text>
<text x="154.8" y="102.2">MISO4</text>
<text x="470.9" y="107.7">PC6</text>
<text x="493.3" y="102.2">PC7</text>
<text x="493.3" y="113.3">PB6</text>
<text x="470.9" y="118.9">PB5</text>
<text x="643.3" y="116.1">VCC</text>
<text x="598.6" y="121.7">VCC</text>
<text x="233" y="130.1">MISO0</text>
<text x="255.3" y="135.7">SCLK0</text>
<text x="572.6" y="135.7">D+</text>
<text x="634.1" y="135.7">D+</text>
<text x="233" y="141.3">MOSI0</text>
<text x="595.6" y="141.3">D-</text>
<text x="634.7" y="146.9">D-</text>
<text x="123.5" y="199.9">VCC</text>
<text x="54.2" y="208.3">MISO0</text>
<text x="54.1" y="219.5">SCLK0</text>
<text x="132.4" y="219.5">MOSI0</text>
<text x="391.8" y="227.9">VCC</text>
<text x="481" y="227.9">VDD</text>
<text x="54.8" y="230.7">Reset0</text>
<text x="492.3" y="247.4">RXD</text>
<text x="604.2" y="255.8">VCC</text>
<text x="687.8" y="255.8">VDD</text>
<text x="492.4" y="258.6">TXD</text>
<text x="570.7" y="306.1">VCC</text>
<text x="167.9" y="317.3">VDD</text>
<text x="509.2" y="328.4">VBB</text>
<text x="223.8" y="378.7">VDD</text>
<text x="272.2" y="403.9">MOSI4</text>
<text x="272.1" y="415">SCLK4</text>
<text x="62" y="423.4">VCC</text>
<text x="272.2" y="426.2">MISO4</text>
<text x="271.7" y="437.4">SPICS4</text>
<text x="46.1" y="459.7">PB6</text>
</g>
</svg>
